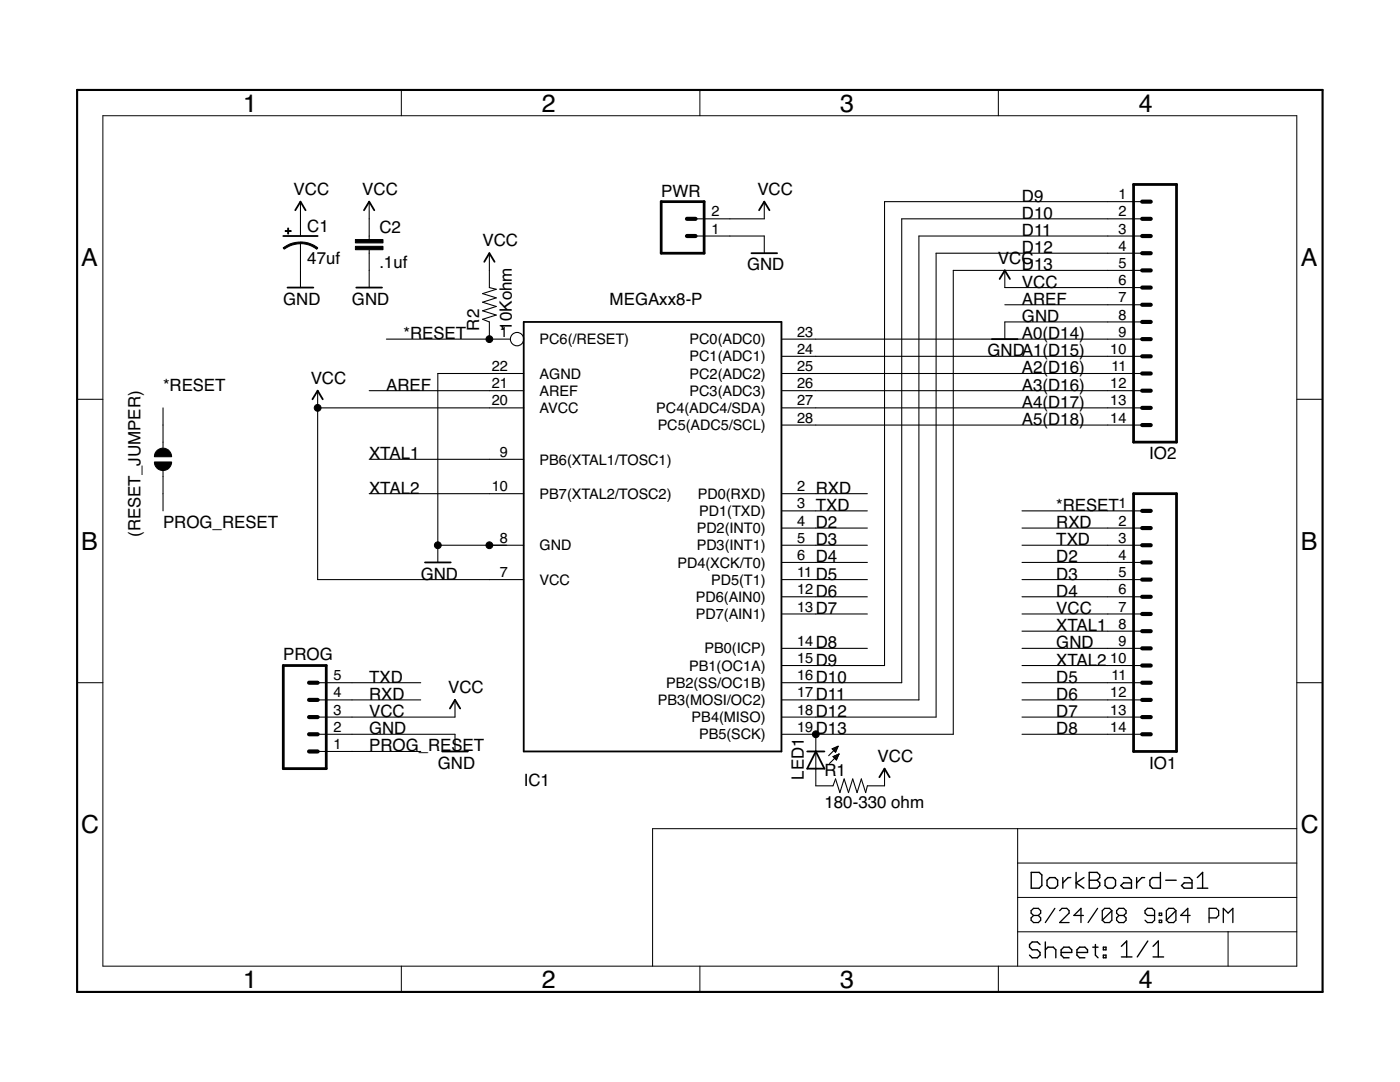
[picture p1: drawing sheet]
<svg xmlns="http://www.w3.org/2000/svg" width="279mm" height="216mm" viewBox="0 0 279 216" stroke-linecap="round" stroke-linejoin="round" font-family="sans-serif">
<g fill="#000" stroke="#000" stroke-width=".21">
<path d="M60 48.5v2zM60 43.7v3.4zM60 50.5v3.5zM60 54v3.4zM60 40.2v3.5zM73.7 43.7v3.4zM73.7 50.5v3.5zM73.7 47.1v.7zM73.7 49.8v.7zM73.7 54v3.4zM73.7 40.2v3.5zM96.3 58.6l2.7-.9z"/>
<path d="M97.7 54v3.4zM97.7 50.5v3.5zM96.3 58.6l2.7 .8zM97.7 57.4l1.3 .3zM138.8 47.1h6.9zM138.8 43.7h6.9zM145.7 47.1h6.8zM145.7 43.7h6.8zM152.5 47.1v3.4zM152.5 40.2v3.5zM176.5 40.2v92.6zM180 43.7v92.5z"/>
<path d="M183.4 47.1v92.6zM186.8 50.5v92.6zM190.2 54v92.5zM200.5 57.4h20.6zM200.5 54v3.4zM176.5 40.2h44.6zM180 43.7h41.1zM183.4 47.1h37.7zM186.8 50.5h34.3zM190.2 54h30.9zM221.1 40.2h6.8zM221.1 43.7h6.8z"/>
<path d="M221.1 47.1h6.8zM221.1 50.5h6.8zM221.1 54h6.8zM221.1 57.4h6.8zM87.4 74.5v34.3zM96.3 63.7l2.7-.8zM96.3 62l2.7-.8zM96.3 60.3l2.7-.9zM87.4 74.5h10.3zM77.1 67.7h20.6zM73.7 78h24zM97.7 74.5h6.8z"/>
<path d="M97.7 78h6.8zM97.7 67.7h4.2zM97.7 64.2v3.5zM96.3 63.7l1.4 .5zM96.3 62l2.7 .9zM96.3 60.3l2.7 .9zM162.8 67.7h58.3zM162.8 71.1h58.3zM162.8 74.5h58.3zM162.8 78h58.3zM156 78h6.8zM156 74.5h6.8z"/>
<path d="M156 71.1h6.8zM156 67.7h6.8zM200.5 64.2h20.6zM200.5 60.8h20.6zM200.5 64.2v3.5zM221.1 60.8h6.8zM221.1 64.2h6.8zM221.1 67.7h6.8zM221.1 71.1h6.8zM221.1 74.5h6.8zM221.1 78h6.8zM32.5 81.4v3.4z"/>
<path d="M32.5 98.5v3.4zM32.5 95.1v3.4zM32.5 84.8v3.4zM32.5 93.9v1.2zM32.5 88.2v1.2zM63.4 81.4v34.3zM63.4 78v3.4zM63.4 81.4h34.3zM73.7 91.7h24zM73.7 98.5h24zM97.7 98.5h6.8zM97.7 91.7h6.8z"/>
<path d="M97.7 81.4h6.8zM162.8 81.4h58.3zM162.8 84.8h58.3zM156 98.5h6.8zM156 84.8h6.8zM156 81.4h6.8zM162.8 98.5h10.3zM221.1 81.4h6.8zM221.1 84.8h6.8zM63.4 115.7h34.3zM87.4 108.8h10.3zM87.4 108.8v3.4z"/>
<path d="M97.7 108.8h3.4zM97.7 108.8h6.8zM97.7 115.7h6.8zM162.8 115.7h10.3zM162.8 119.1h10.3zM156 119.1h6.8zM156 115.7h6.8zM156 112.2h6.8zM156 108.8h6.8zM156 105.4h6.8zM156 101.9h6.8zM162.8 101.9h10.3z"/>
<path d="M162.8 108.8h10.3zM162.8 105.4h10.3zM162.8 112.2h10.3zM204 101.9h17.1zM204 105.4h17.1zM204 108.8h17.1zM204 115.7h17.1zM204 112.2h17.1zM204 119.1h17.1zM221.1 101.9h6.8zM221.1 105.4h6.8zM221.1 108.8h6.8z"/>
<path d="M221.1 112.2h6.8zM221.1 115.7h6.8zM221.1 119.1h6.8zM70.3 139.7h13.7zM70.3 136.2h13.7zM63.4 139.7h6.9zM63.4 136.2h6.9zM162.8 122.5h10.3zM162.8 129.4h10.3zM156 139.7h6.8zM156 136.2h6.8zM156 132.8h6.8z"/>
<path d="M156 129.4h6.8zM156 122.5h6.8zM162.8 132.8h13.7zM162.8 136.2h17.2zM162.8 139.7h20.6zM204 129.4h17.1zM204 122.5h17.1zM204 136.2h17.1zM204 139.7h17.1zM204 125.9h17.1zM204 132.8h17.1zM221.1 122.5h6.8z"/>
<path d="M221.1 125.9h6.8zM221.1 129.4h6.8zM221.1 132.8h6.8zM221.1 136.2h6.8zM221.1 139.7h6.8zM70.3 146.5h20.5zM70.3 149.9h13.7zM63.4 149.9h6.9zM63.4 146.5h6.9zM63.4 143.1h6.9zM70.3 143.1h20.5zM90.8 146.5v3.4z"/>
<path d="M90.8 139.7v3.4zM156 146.5h6.8zM156 143.1h6.8zM162.8 146.5v3.4zM162.8 153.4v3.4zM162.8 149.9v3.5zM162.8 156.8h3.4zM165.4 150.8l1.9-1.9zM165.5 152.3l1.9-1.8zM166.1 149.4l1.2-.5zM166.1 149.4h.9zM166.2 151l1.2-.5z"/>
<path d="M166.8 155.4l-.6 1.4zM166.3 149.6h.7zM166.3 151h.9zM166.4 149.8h.5zM166.4 149.3h.7zM166.5 151.2h.6zM166.5 150.8h.8zM166.6 150h.2zM166.6 151.4h.4zM166.1 149.4l.7 .7zM166.8 155.4l.8 2.8zM166.8 151.5h.2z"/>
<path d="M166.8 149.1h.4zM166.2 151l.7 .7zM166.9 150.7h.4zM167.3 148.9l-.5 1.2zM167.4 150.5l-.5 1.2zM168.5 155.4l-.9 2.8zM168.5 155.4l.8 2.8zM170.2 155.4l-.9 2.8zM170.2 155.4l.8 2.8zM171.9 155.4l-.9 2.8zM171.9 155.4l.9 2.8zM173.1 156.8l-.3 1.4z"/>
<path d="M173.1 156.8h3.4zM176.5 153.4v3.4zM162.8 143.1h24zM162.8 146.5h27.4zM204 143.1h17.1zM204 146.5h17.1zM221.1 143.1h6.8zM221.1 146.5h6.8z"/>
</g>
<g fill="#000" stroke="#000" stroke-width=".2">
<path d="M80.1 17.9v5.2zM139.7 17.9v5.2zM199.2 17.9v5.2zM20.5 23.1v169.7zM20.5 23.1h238.3zM15.4 79.7h5.1zM258.8 79.7h5.1zM15.4 136.2h5.1zM258.8 136.2h5.1zM130.2 165.4h72.9zM203.1 165.4h55.7zM203.1 179.1h55.7z"/>
<path d="M203.1 172.2v6.9zM203.1 172.2h55.7zM203.1 165.4v6.8zM20.5 192.8h238.3zM80.1 192.8v5.1zM130.2 165.4v27.4zM139.7 192.8v5.1zM199.2 192.8v5.1zM203.1 185.9v6.9zM203.1 179.1v6.8zM245.1 185.9v6.9zM245.1 185.9h13.7z"/>
<path d="M203.1 185.9h42zM258.8 23.1v169.7z"/>
<path d="M56.5 49.5l1.3-.8 1.2-.3 1-.1v.3l-1.7 .3-1.6 .8z" fill-rule="evenodd"/>
<path d="M60 48.3l1.5 .2 1.2 .4 .7 .6-.2 .2-1.5-.8-1.7-.3z" fill-rule="evenodd"/>
<path d="M30.8 92.2h3.4a1.71 1.71 0 0 1-1.7 1.7 1.71 1.71 0 0 1-1.7-1.7z" fill-rule="evenodd"/>
<path d="M31.2 90a1.72 1.72 0 0 1 1.9-.5 1.72 1.72 0 0 1 1.1 1.6h-3.4l.1-.5z" fill-rule="evenodd"/>
<circle cx="97.7" cy="67.7" r=".68"/>
<circle cx="63.4" cy="81.4" r=".68"/>
<circle cx="87.4" cy="108.8" r=".68"/>
<circle cx="97.7" cy="108.8" r=".68"/>
<circle cx="162.8" cy="146.5" r=".68"/>
</g>
<g fill="#000" stroke="#000" stroke-width=".36">
<path d="M56.5 47.1h6.9zM57.4 57.4h5.1zM60 40.2l-1.1 1.8zM60 40.2l1 1.8zM71.1 57.4h5.1zM73.7 40.2l-1.1 1.8zM73.7 40.2l1 1.8zM97.7 50.5l-1.1 1.7zM97.7 50.5l1 1.7zM150 50.5h5.1zM152.5 40.2l-1 1.8zM152.5 40.2l1.1 1.8z"/>
<path d="M200.5 54l-1 1.7zM200.5 54l1 1.7zM63.4 78l-1 1.7zM63.4 78l1 1.7zM104.5 64.2h51.5zM156 64.2v85.7zM198 67.7h5.1zM84.8 112.2h5.2zM90.8 139.7l-1 1.7zM88.2 149.9h5.2zM90.8 139.7l1 1.7zM104.5 64.2v85.7z"/>
<path d="M104.5 149.9h51.5zM162.8 149.9l-1.7 3.5zM161.1 149.9h1.7zM161.1 153.4h1.7zM162.8 149.9l1.7 3.5zM162.8 149.9h1.7zM162.8 153.4h1.7zM176.5 153.4l-1 1.7zM176.5 153.4l1 1.7z"/>
</g>
<circle cx="103.2" cy="67.7" r="1.33" fill="none" stroke="#000" stroke-width=".21"/>
<g fill="#000" stroke="#000" stroke-width=".55">
<path d="M226.2 36.8h8.6zM226.2 36.8v51.4zM132 40.2v10.3zM132 40.2h8.5zM132 50.5h8.5zM140.5 40.2v10.3zM226.2 98.5h8.6zM226.2 98.5v51.4zM234.8 36.8v51.4zM226.2 88.2h8.6zM56.5 132.8v20.6zM56.5 132.8h8.6z"/>
<path d="M56.5 153.4h8.6zM65.1 132.8v20.6zM234.8 98.5v51.4zM226.2 149.9h8.6z"/>
</g>
<g fill="#000" stroke="#000" stroke-width=".83">
<path d="M137.1 43.7h1.7zM137.1 47.1h1.7zM227.9 47.1h1.8zM227.9 43.7h1.8zM227.9 40.2h1.8zM227.9 54h1.8zM227.9 50.5h1.8zM227.9 57.4h1.8zM227.9 60.8h1.8zM227.9 64.2h1.8zM227.9 67.7h1.8zM227.9 71.1h1.8z"/>
<path d="M227.9 74.5h1.8zM227.9 78h1.8zM227.9 81.4h1.8zM227.9 84.8h1.8zM227.9 108.8h1.8zM227.9 105.4h1.8zM227.9 101.9h1.8zM227.9 115.7h1.8zM227.9 112.2h1.8zM227.9 119.1h1.8zM61.7 136.2h1.7zM61.7 139.7h1.7z"/>
<path d="M227.9 122.5h1.8zM227.9 125.9h1.8zM227.9 129.4h1.8zM227.9 132.8h1.8zM227.9 136.2h1.8zM227.9 139.7h1.8zM61.7 143.1h1.7zM61.7 146.5h1.7zM61.7 149.9h1.7zM227.9 143.1h1.8zM227.9 146.5h1.8z"/>
</g>
<path d="M56.9 46h1.2v.2h-1.2zM57.4 45.5h.2v1.2h-.2zM70.9 49.1h5.5v.7h-5.5zM70.9 47.8h5.5v.7h-5.5z" fill="#000" stroke="#000" stroke-width=".2"/>
<g fill="#000" stroke="#000" stroke-width=".28">
<path d="M205.8 174.1v3.1zM205.8 177.2h1.6zM207.4 177.2l.5-.5zM205.8 174.1h1.6zM207.9 174.6v2.1zM207.4 174.1l.5 .5zM209 175.6v1.1zM209 176.7l.5 .5zM209.5 177.2h1zM209.5 175.1l-.5 .5zM210.5 177.2l.6-.5zM209.5 175.1h1z"/>
<path d="M211.1 175.6v1.1zM210.5 175.1l.6 .5zM212.1 175.1v2.1zM212.1 176.2l1.1-1.1zM213.2 175.1h.5zM214.8 174.1v3.1zM214.8 176.2l1.5-1.1zM214.8 176.2l1.5 1zM217.4 174.1v3.1zM217.4 174.1h1.5zM217.4 175.6h1.5zM218.9 174.1l.6 .5z"/>
<path d="M218.9 175.6l.6 .6zM217.4 177.2h1.5zM219.5 174.6v.5zM219.5 175.1l-.6 .5zM219.5 176.2v.5zM219.5 176.7l-.6 .5zM220.5 175.6v1.1zM220.5 176.7l.6 .5zM221.1 177.2h1zM221.1 175.1l-.6 .5zM222.6 176.7l-.5 .5zM221.1 175.1h1z"/>
<path d="M222.6 175.6v1.1zM222.1 175.1l.5 .5zM224.2 176.2l-.5 .5zM224.2 175.1h1.1zM223.7 176.7l.5 .5zM224.2 176.2h1.6zM225.3 175.1l.5 .5zM225.8 175.6v1.6zM224.2 177.2h1.6zM226.8 175.1v2.1zM226.8 176.2l1.1-1.1zM227.9 175.1h.5z"/>
<path d="M229.5 175.6v1.1zM230 175.1l-.5 .5zM229.5 176.7l.5 .5zM230 175.1h1.6zM231.6 174.1v3.1zM230 177.2h1.6zM232.6 175.6h2.1zM236.3 176.2l-.5 .5zM236.3 175.1h1.1zM235.8 176.7l.5 .5zM236.3 176.2h1.6zM237.4 175.1l.5 .5z"/>
<path d="M237.9 175.6v1.6zM236.3 177.2h1.6zM239 175.1l1-1zM239 177.2h2zM240 174.1v3.1zM205.5 188.5v.5zM205.5 189l.5 .5zM205.5 188.5l.5-.5zM206 189.5h1zM205.5 190.6l.5 .5zM206 188h1zM207 189.5l.6 .6z"/>
<path d="M206 191.1h1zM207 188l.6 .5zM207.6 190.1v.5zM207.6 190.6l-.6 .5zM208.6 188v3.1zM208.6 189.5l.5-.5zM209.1 189h1.1zM210.2 189l.5 .5zM210.7 189.5v1.6zM211.8 189.5v1.1zM212.3 189l-.5 .5zM211.8 190.6l.5 .5z"/>
<path d="M212.3 189h1.1zM212.3 191.1h1.1zM213.4 189l.5 .5zM213.9 189.5v.6zM211.8 190.1h2.1zM214.9 189.5v1.1zM214.9 189.5l.6-.5zM214.9 190.6l.6 .5zM215.5 189h1zM215.5 191.1h1zM216.5 189l.5 .5zM217 189.5v.6z"/>
<path d="M214.9 190.1h2.1zM218.1 189h1zM218.6 188.5v2.1zM218.6 190.6l.5 .5zM220.2 189h.5zM220.2 189v.5zM220.2 190.6h.5zM220.2 190.6v.5zM220.7 189v.5zM220.2 189.5h.5zM220.7 190.6v.5zM220.2 191.1h.5z"/>
<path d="M223.8 188.8l1.1-1zM223.8 190.9h2.1zM224.9 187.8v3.1zM229.1 187.8l-2.1 3.1zM231.2 187.8l-1.1 1zM230.1 190.9h2.1zM231.2 187.8v3.1z"/>
</g>
<g fill="#000" stroke="#000" stroke-width=".25">
<path d="M205.8 181.7l.5-.4zM205.8 183.2v.4zM205.8 183.2l.5-.5zM205.8 181.7v.5zM206.3 181.3h.9zM205.8 183.6l.5 .5zM205.8 182.2l.5 .5zM206.3 182.7h.9zM207.2 181.3l.5 .4zM207.2 182.7l.5 .5zM206.3 184.1h.9zM207.7 181.7v.5z"/>
<path d="M207.7 182.2l-.5 .5zM207.7 183.2v.4zM207.7 183.6l-.5 .5zM210.5 181.3l-1.9 2.8zM211.5 184.1l1.9-1.9zM211.9 181.3l-.4 .4zM211.9 181.3h1zM211.5 184.1h1.9zM213.4 181.7v.5zM212.9 181.3l.5 .4zM214.3 182.7h1.9zM215.7 181.3v2.8z"/>
<path d="M215.7 181.3l-1.4 1.4zM219.1 181.3l-2 2.8zM220 181.7v1.9zM220 181.7l.5-.4zM220 183.6l1.9-1.9zM220.5 181.3h.9zM220 183.6l.5 .5zM221.4 181.3l.5 .4zM220.5 184.1h.9zM221.9 181.7v1.9zM221.9 183.6l-.5 .5zM222.8 181.7l.5-.4z"/>
<path d="M222.8 183.2v.4zM223.3 182.7l-.5 .5zM222.8 181.7v.5zM223.3 181.3h1zM222.8 183.6l.5 .5zM222.8 182.2l.5 .5zM223.3 182.7h1zM224.3 181.3l.4 .4zM224.3 182.7l.4 .5zM223.3 184.1h1zM224.7 181.7v.5zM224.7 182.2l-.4 .5z"/>
<path d="M224.7 183.2v.4zM224.7 183.6l-.4 .5zM228.5 183.6l.5 .5zM228.5 181.7v.5zM228.5 182.2l.5 .5zM229 184.1h.9zM228.5 181.7l.5-.4zM229 182.7h1.4zM229.9 184.1l.5-.5zM229 181.3h.9zM230.4 181.7v1.9zM229.9 181.3l.5 .4z"/>
<path d="M231.4 182.2h.4zM231.4 182.2v.5zM231.4 183.6h.4zM231.4 183.6v.5zM231.8 182.2v.5zM231.4 182.7h.4zM231.8 183.6v.5zM231.4 184.1h.4zM232.8 181.7v1.9zM232.8 181.7l.5-.4zM232.8 183.6l1.9-1.9zM233.3 181.3h.9z"/>
<path d="M232.8 183.6l.5 .5zM234.2 181.3l.5 .4zM233.3 184.1h.9zM234.7 181.7v1.9zM234.7 183.6l-.5 .5zM235.6 182.7h1.9zM237 181.3v2.8zM237 181.3l-1.4 1.4zM241.3 181.3v2.8zM241.3 181.3h1.4zM242.7 181.3l.5 .4zM241.3 183.2h1.4z"/>
<path d="M243.2 181.7v1zM243.2 182.7l-.5 .5zM244.1 181.3v2.8zM244.1 181.3l1 .9zM245.1 182.2l.9-.9zM246 181.3v2.8z"/>
</g>
<path d="M15.4 17.9v180zM15.4 17.9h248.5zM15.4 197.9h248.5zM263.9 17.9v180z" fill="#000" stroke="#000" stroke-width=".42"/>
<g font-size="5">
<text x="48.6" y="22.3">1</text>
<text x="108.1" y="22.3">2</text>
<text x="167.7" y="22.3">3</text>
<text x="227.3" y="22.3">4</text>
<text x="16.2" y="53.1">A</text>
<text x="259.6" y="53.1">A</text>
<text x="16.2" y="109.7">B</text>
<text x="259.6" y="109.7">B</text>
<text x="16.2" y="166.3">C</text>
<text x="259.6" y="166.3">C</text>
<text x="48.6" y="197.1">1</text>
<text x="108.1" y="197.1">2</text>
<text x="167.7" y="197.1">3</text>
<text x="227.3" y="197.1">4</text>
</g>
<g font-size="3.4">
<text x="58.6" y="38.9">VCC</text>
<text x="72.3" y="38.9">VCC</text>
<text x="132" y="39.2">PWR</text>
<text x="151.2" y="38.9">VCC</text>
<text x="204" y="40.2">D9</text>
<text x="61.3" y="46.2">C1</text>
<text x="75.7" y="46.6">C2</text>
<text x="204" y="43.7">D10</text>
<text x="204" y="47.1">D11</text>
<text x="61.3" y="52.8">47uf</text>
<text x="75.7" y="53.4">.1uf</text>
<text x="96.3" y="49.2">VCC</text>
<text x="149.1" y="54">GND</text>
<text x="199.2" y="52.6">VCC</text>
<text x="204" y="50.5">D12</text>
<text x="204" y="54">D13</text>
<text x="204" y="57.4">VCC</text>
<text x="56.5" y="60.8">GND</text>
<text x="70.2" y="60.8">GND</text>
<text x="95.6" y="66" transform="rotate(-90 95.6 66)">R2</text>
<text x="102.1" y="66" transform="rotate(-90 102.1 66)">10Kohm</text>
<text x="121.7" y="60.8">MEGAxx8-P</text>
<text x="204" y="64.2">GND</text>
<text x="204" y="60.8">AREF</text>
<text x="80.5" y="67.7">*RESET</text>
<text x="197.1" y="71.1">GNDA1(D15)</text>
<text x="204" y="67.7">A0(D14)</text>
<text x="32.5" y="77.9">*RESET</text>
<text x="62" y="76.6">VCC</text>
<text x="77.1" y="77.9">AREF</text>
<text x="204" y="74.5">A2(D16)</text>
<text x="204" y="77.9">A3(D16)</text>
<text x="204" y="81.4">A4(D17)</text>
<text x="204" y="84.8">A5(D18)</text>
<text x="73.7" y="91.7">XTAL1</text>
<text x="229.3" y="91.7">IO2</text>
<text x="73.7" y="98.5">XTAL2</text>
<text x="162.8" y="98.5">RXD</text>
<text x="162.8" y="101.9">TXD</text>
<text x="210.8" y="101.9">*RESET</text>
<text x="28.1" y="107.1" transform="rotate(-90 28.1 107.1)">(RESET_JUMPER)</text>
<text x="32.5" y="105.4">PROG_RESET</text>
<text x="162.8" y="105.4">D2</text>
<text x="210.8" y="105.4">RXD</text>
<text x="162.8" y="108.8">D3</text>
<text x="162.8" y="112.2">D4</text>
<text x="210.8" y="108.8">TXD</text>
<text x="210.8" y="112.2">D2</text>
<text x="84" y="115.7">GND</text>
<text x="162.8" y="115.7">D5</text>
<text x="162.8" y="119.1">D6</text>
<text x="210.8" y="115.7">D3</text>
<text x="210.8" y="119.1">D4</text>
<text x="162.8" y="122.5">D7</text>
<text x="210.8" y="122.5">VCC</text>
<text x="210.8" y="125.9">XTAL1</text>
<text x="56.5" y="131.8">PROG</text>
<text x="162.8" y="129.4">D8</text>
<text x="210.8" y="129.4">GND</text>
<text x="73.7" y="136.2">TXD</text>
<text x="162.8" y="132.8">D9</text>
<text x="162.8" y="136.2">D10</text>
<text x="210.8" y="136.2">D5</text>
<text x="210.8" y="132.8">XTAL2</text>
<text x="73.7" y="143.1">VCC</text>
<text x="73.7" y="139.7">RXD</text>
<text x="89.4" y="138.3">VCC</text>
<text x="162.8" y="139.7">D11</text>
<text x="162.8" y="143.1">D12</text>
<text x="210.8" y="139.7">D6</text>
<text x="210.8" y="143.1">D7</text>
<text x="73.7" y="146.5">GND</text>
<text x="73.7" y="149.9">PROG_RESET</text>
<text x="162.8" y="146.5">D13</text>
<text x="210.8" y="146.5">D8</text>
<text x="87.4" y="153.4">GND</text>
<text x="160.4" y="155.6" transform="rotate(-90 160.4 155.6)">LED1</text>
<text x="164.5" y="154.8">R1</text>
<text x="175.2" y="152">VCC</text>
<text x="229.3" y="153.4">IO1</text>
<text x="104.5" y="156.8">IC1</text>
<text x="164.5" y="161.2">180-330 ohm</text>
</g>
<g font-size="2.9">
<text x="223.2" y="39.8">1</text>
<text x="142" y="46.6">1</text>
<text x="142" y="43.2">2</text>
<text x="223.2" y="43.2">2</text>
<text x="223.2" y="46.6">3</text>
<text x="223.2" y="50">4</text>
<text x="223.2" y="53.5">5</text>
<text x="223.2" y="56.9">6</text>
<text x="223.2" y="60.3">7</text>
<text x="223.2" y="63.8">8</text>
<text x="99.8" y="67.2">1</text>
<text x="107.7" y="68.7">PC6(/RESET)</text>
<text x="137.6" y="68.7">PC0(ADC0)</text>
<text x="159.1" y="70.6">24</text>
<text x="159.1" y="67.2">23</text>
<text x="221.6" y="70.6">10</text>
<text x="223.2" y="67.2">9</text>
<text x="98.2" y="74">22</text>
<text x="98.2" y="77.5">21</text>
<text x="107.7" y="75.5">AGND</text>
<text x="137.6" y="75.5">PC2(ADC2)</text>
<text x="137.6" y="72.1">PC1(ADC1)</text>
<text x="159.1" y="77.5">26</text>
<text x="159.1" y="74">25</text>
<text x="221.6" y="77.5">12</text>
<text x="221.8" y="74">11</text>
<text x="98.2" y="80.9">20</text>
<text x="107.7" y="79">AREF</text>
<text x="107.7" y="82.4">AVCC</text>
<text x="131" y="82.4">PC4(ADC4/SDA)</text>
<text x="137.6" y="79">PC3(ADC3)</text>
<text x="159.1" y="80.9">27</text>
<text x="221.6" y="80.9">13</text>
<text x="131.3" y="85.8">PC5(ADC5/SCL)</text>
<text x="159.1" y="84.3">28</text>
<text x="221.6" y="84.3">14</text>
<text x="99.8" y="91.2">9</text>
<text x="107.7" y="92.7">PB6(XTAL1/TOSC1)</text>
<text x="98.2" y="98">10</text>
<text x="107.7" y="99.5">PB7(XTAL2/TOSC2)</text>
<text x="139.3" y="99.5">PD0(RXD)</text>
<text x="159.1" y="101.5">3</text>
<text x="159.1" y="98">2</text>
<text x="223.2" y="101.5">1</text>
<text x="139" y="106.4">PD2(INT0)</text>
<text x="139.6" y="103">PD1(TXD)</text>
<text x="159.1" y="104.9">4</text>
<text x="223.2" y="104.9">2</text>
<text x="99.8" y="108.3">8</text>
<text x="107.7" y="109.8">GND</text>
<text x="135.2" y="113.3">PD4(XCK/T0)</text>
<text x="139" y="109.8">PD3(INT1)</text>
<text x="159.1" y="111.7">6</text>
<text x="159.1" y="108.3">5</text>
<text x="223.2" y="108.3">3</text>
<text x="223.2" y="111.7">4</text>
<text x="99.8" y="115.2">7</text>
<text x="107.7" y="116.7">VCC</text>
<text x="141.9" y="116.7">PD5(T1)</text>
<text x="159.1" y="118.6">12</text>
<text x="159.1" y="115.2">11</text>
<text x="223.2" y="115.2">5</text>
<text x="223.2" y="118.6">6</text>
<text x="138.9" y="123.5">PD7(AIN1)</text>
<text x="138.9" y="120.1">PD6(AIN0)</text>
<text x="159.1" y="122">13</text>
<text x="223.2" y="122">7</text>
<text x="223.2" y="125.5">8</text>
<text x="140.6" y="130.4">PB0(ICP)</text>
<text x="159.1" y="128.9">14</text>
<text x="223.2" y="128.9">9</text>
<text x="66.5" y="135.7">5</text>
<text x="132.9" y="137.2">PB2(SS/OC1B)</text>
<text x="137.5" y="133.8">PB1(OC1A)</text>
<text x="159.1" y="135.7">16</text>
<text x="159.1" y="132.3">15</text>
<text x="221.6" y="132.3">10</text>
<text x="221.8" y="135.7">11</text>
<text x="66.5" y="142.6">3</text>
<text x="66.5" y="139.2">4</text>
<text x="131.3" y="140.7">PB3(MOSI/OC2)</text>
<text x="159.1" y="142.6">18</text>
<text x="159.1" y="139.2">17</text>
<text x="221.6" y="139.2">12</text>
<text x="221.6" y="142.6">13</text>
<text x="66.5" y="149.5">1</text>
<text x="66.5" y="146">2</text>
<text x="138" y="144.1">PB4(MISO)</text>
<text x="139.5" y="147.5">PB5(SCK)</text>
<text x="159.1" y="146">19</text>
<text x="221.6" y="146">14</text>
</g>
</svg>
